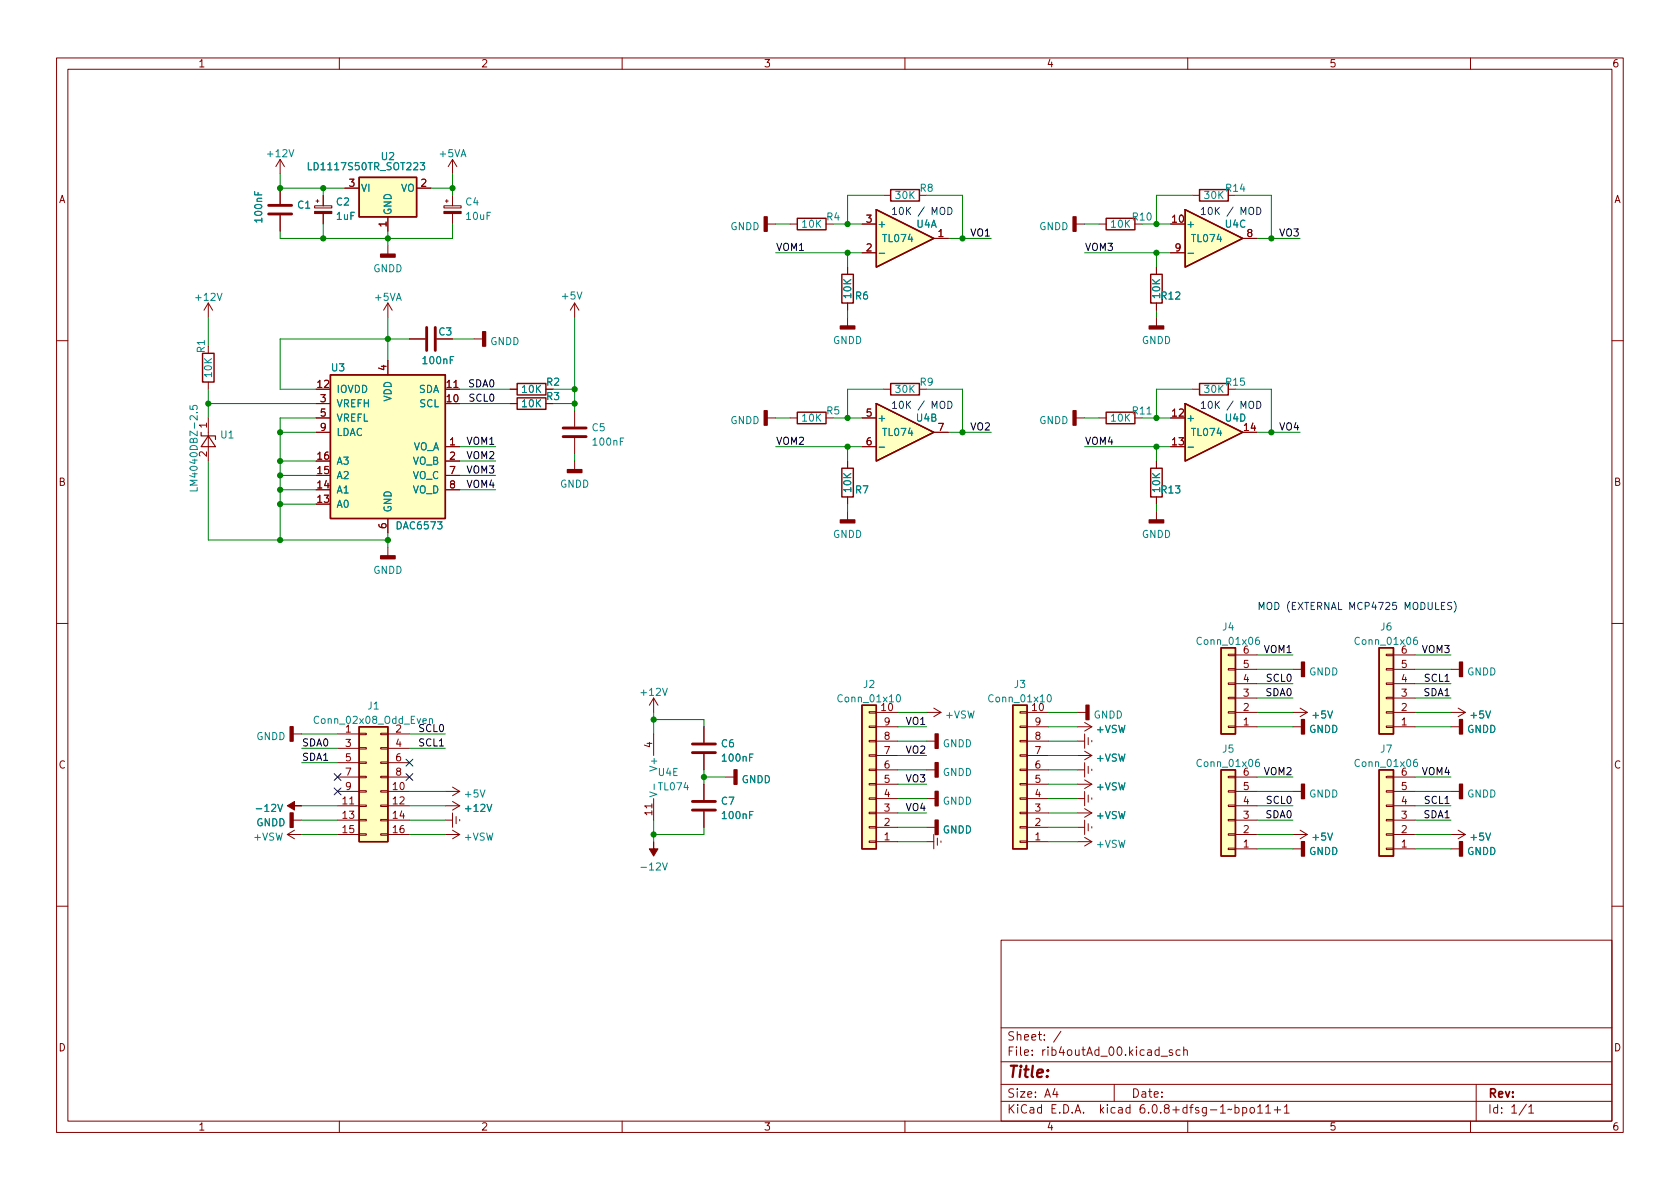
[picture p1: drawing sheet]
<svg xmlns="http://www.w3.org/2000/svg" width="297mm" height="210mm" viewBox="0 0 297 210" stroke-linecap="round" stroke-linejoin="round" font-family="sans-serif">
<g fill="none" stroke="#840000" stroke-width=".18">
<path d="M10 10.2h277v190.1h-277zM12 12.2h273v186.1h-273zM60 10.2v2M110 10.2v2M160 10.2v2M210 10.2v2M260 10.2v2M49.5 28.2l-.7 1.3M49.5 28.2v2.5M49.5 33.3v2.8M49.5 38.1v2.8M49.5 28.2l.8 1.3"/>
<path d="M55.6 36.4h3.1v.4h-3.1zM55.9 35.6h.5M56.1 35.3v.5M57.1 34.5v1.9M57.1 37.8v1.8M61 33.3h2.5M68.6 38.3v2.6M73.7 33.3h2.5M78.5 36.4h3v.4h-3zM78.7 35.6h.5M79 35.3v.5M80 28.2v2.5"/>
<path d="M80 34.5v1.9M80 37.8v1.8M80 28.2l-.8 1.3M80 28.2l.8 1.3M135.6 39.6h1.6M139.7 39.6h1.3M146 39.6h1.3M152.4 39.6h2.5M156.2 34.5h1.3M190.2 39.6h1.6M194.3 39.6h1.3M210.8 34.5h1.3"/>
<path d="M217.2 34.5h1.2M36.8 53.6v2.5M36.8 53.6l-.7 1.3M36.8 53.6l.8 1.3M68.6 43.4v1.6M68.6 53.6v2.5M68.6 53.6l-.8 1.3M68.6 53.6l.7 1.3M72.4 59.9h2.8M83.8 59.9h1.5M101.6 53.6v2.5M101.6 53.6l-.8 1.3"/>
<path d="M101.6 53.6l.8 1.3M149.9 47.2v1.3M149.9 53.6v1.3M149.9 56.1v1.6M152.4 44.7h2.5M165.1 42.2h2.5M204.5 47.2v1.3M204.5 53.6v1.3M204.5 56.1v1.6M207 44.7h2.5M219.7 42.2h2.5M10 60.2h2"/>
<path d="M36.8 73.9v7.6M36.8 61.2v1.3M36.8 67.6v1.2M55.9 71.4h2.5M55.9 73.9h2.5M55.9 76.4h2.5M68.6 63.7v2.6M78.7 68.8h2.6M78.7 79h2.6M90.2 68.8h1.2M90.2 71.4h1.2M96.5 68.8h1.3"/>
<path d="M101.6 72.6v2.8M101.6 77.5v2.8M135.6 73.9h1.6M139.7 73.9h1.3M152.4 73.9h2.5M152.4 79h2.5M156.2 68.8h1.3M165.1 76.4h2.5M190.2 73.9h1.6M194.3 73.9h1.3M200.7 73.9h1.2M210.8 68.8h1.3"/>
<path d="M285 60.2h2M68.6 91.7v2.5M68.6 96.8v1.5M78.7 81.5h2.6M78.7 84.1h2.6M78.7 86.6h2.6M101.6 81.5v1.6M149.9 81.5v1.3M149.9 87.9v1.2M149.9 90.4v1.5M204.5 81.5v1.3M204.5 87.9v1.2"/>
<path d="M204.5 90.4v1.5M10 110.2h2M217.2 115.7h1.2v.2h-1.2zM217.2 118.2h1.2v.3h-1.2zM218.4 118.4h3.8M218.4 115.8h3.8M228.6 118.4h1.5M245.1 115.7h1.3v.2h-1.3zM245.1 118.2h1.3v.3h-1.3zM246.4 118.4h3.8M246.4 115.8h3.8M256.5 118.4h1.6"/>
<path d="M285 110.2h2M51.8 129.8h1.5M59.7 139.9h3.8M59.7 137.4h3.8M59.7 129.8h3.8M59.7 132.3h3.8M59.7 134.9h3.8M63.5 139.8h1.3v.3h-1.3zM63.5 137.3h1.3v.2h-1.3zM63.5 134.7h1.3v.3h-1.3zM63.5 132.2h1.3v.3h-1.3zM63.5 129.7h1.3v.2h-1.3z"/>
<path d="M67.3 139.8h1.3v.3h-1.3zM67.3 137.3h1.3v.2h-1.3zM67.3 134.7h1.3v.3h-1.3zM67.3 132.2h1.3v.3h-1.3zM67.3 129.7h1.3v.2h-1.3zM68.6 139.9h3.8M68.6 137.4h3.8M68.6 129.8h3.8M68.6 132.3h3.8M68.6 134.9h3.8M78.7 139.9h2.6M80 139.2l1.3 .7"/>
<path d="M81.3 139.9l-1.3 .8M115.6 123.4v2.6M115.6 129.8v3.8M115.6 123.4l-.8 1.3M115.6 123.4l.7 1.3M124.5 128.5v2.8M124.5 133.3v2.8M124.5 138.7v2.8M128.3 137.4h1.5M153.7 125.9h1.2v.2h-1.2zM153.7 128.4h1.2v.2h-1.2zM153.7 130.9h1.2v.3h-1.2z"/>
<path d="M153.7 133.5h1.2v.2h-1.2zM153.7 136h1.2v.3h-1.2zM153.7 138.6h1.2v.2h-1.2zM154.9 128.5h3.8M154.9 126h3.8M154.9 136.1h3.8M154.9 138.7h3.8M154.9 133.6h3.8M154.9 131.1h3.8M163.8 126h2.6M163.8 136.1h1.6M163.8 131.1h1.6"/>
<path d="M165.1 125.2l1.3 .8M166.4 126l-1.3 .7M180.3 125.9h1.3v.2h-1.3zM180.3 128.4h1.3v.2h-1.3zM180.3 130.9h1.3v.3h-1.3zM180.3 133.5h1.3v.2h-1.3zM180.3 136h1.3v.3h-1.3zM180.3 138.6h1.3v.2h-1.3zM181.6 128.5h3.8M181.6 126h3.8M181.6 136.1h3.8M181.6 138.7h3.8"/>
<path d="M181.6 133.6h3.8M181.6 131.1h3.8M190.5 128.5h2.5M190.5 126h1.5M190.5 136.1h1.3M190.5 138.7h2.5M190.5 133.6h2.5M190.5 131.1h1.3M191.8 129.8v2.5M191.8 134.9v2.5M191.8 139.9v2.6M191.8 137.9l1.2 .8"/>
<path d="M191.8 127.8l1.2 .7M191.8 132.8l1.2 .8M192.4 130.4v1.3M192.4 135.5v1.3M193 130.9v.3M193 136v.3M193 138.7l-1.2 .7M193 128.5l-1.2 .8M193 133.6l-1.2 .8M217.2 137.3h1.2v.2h-1.2zM217.2 139.8h1.2v.3h-1.2zM217.2 120.8h1.2v.2h-1.2z"/>
<path d="M217.2 123.3h1.2v.3h-1.2zM217.2 125.9h1.2v.2h-1.2zM217.2 128.4h1.2v.2h-1.2zM218.4 139.9h3.8M218.4 137.4h3.8M218.4 128.5h3.8M218.4 126h3.8M218.4 123.4h3.8M218.4 120.9h3.8M228.6 139.9h1.5M228.6 128.5h1.5M228.6 126h2.5"/>
<path d="M229.9 125.2l1.2 .8M231.1 126l-1.2 .7M245.1 137.3h1.3v.2h-1.3zM245.1 139.8h1.3v.3h-1.3zM245.1 120.8h1.3v.2h-1.3zM245.1 123.3h1.3v.3h-1.3zM245.1 125.9h1.3v.2h-1.3zM245.1 128.4h1.3v.2h-1.3zM246.4 139.9h3.8M246.4 137.4h3.8M246.4 128.5h3.8M246.4 126h3.8"/>
<path d="M246.4 123.4h3.8M246.4 120.9h3.8M256.5 139.9h1.6M256.5 128.5h1.6M256.5 126h2.6M257.8 125.2l1.3 .8M259.1 126l-1.3 .7M50.8 147.6h2.5M50.8 147.6l1.3 .7M51.8 145h1.5M52.1 146.8l-1.3 .8M59.7 147.6h3.8"/>
<path d="M59.7 145h3.8M59.7 142.5h3.8M63.5 147.4h1.3v.3h-1.3zM63.5 144.9h1.3v.3h-1.3zM63.5 142.4h1.3v.2h-1.3zM67.3 147.4h1.3v.3h-1.3zM67.3 144.9h1.3v.3h-1.3zM67.3 142.4h1.3v.2h-1.3zM68.6 147.6h3.8M68.6 145h3.8M68.6 142.5h3.8M78.7 147.6h2.6"/>
<path d="M78.7 145h1.3M78.7 142.5h2.6M80 141.7l1.3 .8M80 146.8l1.3 .8M80 143.8v2.5M80.6 144.4v1.3M81.3 142.5l-1.3 .8M81.3 147.6l-1.3 .7M81.3 144.9v.3M115.6 141.2v3.8M124.5 143.5v2.8M153.7 141.1h1.2v.2h-1.2z"/>
<path d="M153.7 143.6h1.2v.3h-1.2zM153.7 146.2h1.2v.2h-1.2zM153.7 148.7h1.2v.3h-1.2zM154.9 143.8h3.8M154.9 146.3h3.8M154.9 148.8h3.8M154.9 141.2h3.8M163.8 146.3h1.6M163.8 148.8h1.3M163.8 141.2h1.6M165.1 147.6v2.5M165.7 148.2v1.3"/>
<path d="M166.4 148.7v.3M180.3 141.1h1.3v.2h-1.3zM180.3 143.6h1.3v.3h-1.3zM180.3 146.2h1.3v.2h-1.3zM180.3 148.7h1.3v.3h-1.3zM181.6 143.8h3.8M181.6 146.3h3.8M181.6 148.8h3.8M181.6 141.2h3.8M190.5 143.8h2.5M190.5 146.3h1.3M190.5 148.8h2.5"/>
<path d="M190.5 141.2h1.3M191.8 143l1.2 .8M191.8 145v2.6M191.8 148.1l1.2 .7M192.4 140.6v1.3M192.4 145.7v1.2M193 143.8l-1.2 .7M193 141.1v.2M193 146.2v.2M193 148.8l-1.2 .8M217.2 142.4h1.2v.2h-1.2zM217.2 144.9h1.2v.3h-1.2z"/>
<path d="M217.2 147.4h1.2v.3h-1.2zM217.2 150h1.2v.2h-1.2zM218.4 150.1h3.8M218.4 147.6h3.8M218.4 145h3.8M218.4 142.5h3.8M228.6 150.1h1.5M228.6 147.6h2.5M229.9 146.8l1.2 .8M231.1 147.6l-1.2 .7M245.1 142.4h1.3v.2h-1.3zM245.1 144.9h1.3v.3h-1.3z"/>
<path d="M245.1 147.4h1.3v.3h-1.3zM245.1 150h1.3v.2h-1.3zM246.4 150.1h3.8M246.4 147.6h3.8M246.4 145h3.8M246.4 142.5h3.8M256.5 150.1h1.6M256.5 147.6h2.6M257.8 146.8l1.3 .8M259.1 147.6l-1.3 .7M10 160.2h2M177 166.3h108v32h-108z"/>
<path d="M285 160.2h2M60 198.3v2M110 198.3v2M160 198.3v2M177 194.8h108M177 191.8h108M177 187.8h108M177 181.8h108M186.5 192.5l-.4 1h1M186.9 193v1M187.6 182.4l-1.3 1.9M197 191.8v3"/>
<path d="M205.3 186.8h1.1M207.3 185.7l-.4-.1-.2 .2 .1 .3 .5 .1v.4h-.6M208.6 185.7l-.4-.1-.3 .3v.4l.2 .3h.5M209.3 185.8l.2-.2 .4 .1v.9M209.3 185.1v1.5M210 198.3v2M218.4 195.9l.4-.1 .3 .3v.4l-.2 .3h-.5M218.4 195.3v1.5M219.7 195.9l.4-.1 .3 .3v.4l-.1 .3h-.6M219.7 195.8v1.5M221.1 196l.2-.2 .4 .2 .1 .5-.2 .3h-.3l-.2-.1zM222.4 195.8l.4-.5v1.5"/>
<path d="M222.4 196.8h.8M223.8 195.8l.4-.5v1.5M223.8 196.8h.8M225.3 196.3h1.1M225.9 195.7v1.1M227.1 195.8l.4-.5v1.5M227.1 196.8h.8M260 198.3v2M261 191.8v6.5M269.9 195.3l-1.3 1.9M270.3 195.8l.4-.5v1.5M270.3 196.8h.9"/>
</g>
<g fill="#840000" stroke="#840000" stroke-width=".25">
<path d="M230.1 148.8h.5v2.6h-.5z"/>
<path d="M85.3 58.7h.6v2.5h-.6z"/>
<path d="M258.1 117.1h.5v2.5h-.5z"/>
<path d="M203.2 57.7h2.5v.5h-2.5z"/>
<path d="M135.1 38.3h.5v2.6h-.5z"/>
<path d="M230.1 138.7h.5v2.5h-.5z"/>
<path d="M148.6 57.7h2.5v.5h-2.5z"/>
<path d="M258.1 127.2h.5v2.6h-.5z"/>
<path d="M192 124.7h.5v2.5h-.5z"/>
<path d="M165.4 145h.5v2.6h-.5z"/>
<path d="M165.4 139.9h.5v2.6h-.5z"/>
<path d="M165.4 129.8h.5v2.5h-.5z"/>
<path d="M165.4 134.9h.5v2.5h-.5z"/>
<path d="M100.3 83.1h2.6v.5h-2.6z"/>
<path d="M258.1 148.8h.5v2.6h-.5z"/>
<path d="M258.1 138.7h.5v2.5h-.5z"/>
<path d="M230.1 127.2h.5v2.6h-.5z"/>
<path d="M230.1 117.1h.5v2.5h-.5z"/>
<path d="M148.6 91.9h2.5v.6h-2.5z"/>
<path d="M189.7 72.6h.5v2.6h-.5z"/>
<path d="M189.7 38.3h.5v2.6h-.5z"/>
<path d="M129.8 136.1h.5v2.6h-.5z"/>
<path d="M135.1 72.6h.5v2.6h-.5z"/>
<path d="M51.3 143.8h.5v2.5h-.5z"/>
<path d="M51.3 128.5h.5v2.6h-.5z"/>
<path d="M67.3 45h2.5v.5h-2.5z"/>
<path d="M203.2 91.9h2.5v.6h-2.5z"/>
<path d="M67.3 98.3h2.5v.5h-2.5z"/>
</g>
<path d="M47.5 37.8h4.1M47.5 36.3h4.1M75.4 57.9v4.1M77 57.9v4.1M99.6 77.2h4M99.6 75.7h4M122.4 133.1h4.1M122.4 131.6h4.1M122.4 143.3h4.1M122.4 141.7h4.1" fill="none" stroke="#840000" stroke-width=".51"/>
<g fill="none" stroke="#008484" stroke-width=".18">
<path d="M54.5 28.8v1.2h.6M74.3 28.8h.8l-.4 .4 .3 .2v.5l-.2 .1-.5-.1M155.4 44.8h1M210.1 44.8h.9M33.6 71.8v.6h.6l-.1-.2v-.4l.2-.1 .4 .1 .2 .1-.2 .5M155.4 79.1h1M210.1 79.1h.9M34.9 86.2v.6h-1.3M222.6 112.7l-.4 .1a.85 .85 0 0 0 0 1.2l.4-.2 .1-.4-.2-.2h-.4l-.1 .2M250.5 112.7l-.3 .1a.85 .85 0 0 0 0 1.2l.4-.2v-.4l-.2-.2h-.4l-.1 .2M75.9 127.2l.2-.1h.3l.1 .8M75.9 127.1v.8"/>
<path d="M115.7 138.7v.9M158.6 123l.2-.2a.68 .68 0 0 1 .4 .7 .68 .68 0 0 1-.4 .6l-.2-.1-.1-.4zM185.3 123l.2-.2a.68 .68 0 0 1 .4 .7 .68 .68 0 0 1-.4 .6l-.2-.1-.2-.4zM222.6 134.3h-.4a.85 .85 0 0 0 0 1.2l.4-.1 .1-.4-.2-.2h-.4l-.1 .2M250.5 134.3h-.3a.85 .85 0 0 0 0 1.2l.4-.1v-.4l-.2-.2h-.4l-.1 .2M114.9 140l1.2 .5-1.2 .4"/>
</g>
<g fill="#ffffc2" stroke="#ffffc2" stroke-width=".18">
<path d="M243.8 136.1h2.6v15.3h-2.6z"/>
<path d="M215.9 136.1h2.5v15.3h-2.5z"/>
<path d="M215.9 114.5h2.5v15.3h-2.5z"/>
<path d="M63.5 31.4h10.2v6.9h-10.2z"/>
<path d="M179.1 124.7h2.5v25.4h-2.5z"/>
<path d="M154.9 37.1l10.2 5.1-10.2 5z"/>
<path d="M152.4 124.7h2.5v25.4h-2.5z"/>
<path d="M63.5 128.5h5.1v20.3h-5.1z"/>
<path d="M209.5 37.1l10.2 5.1-10.2 5z"/>
<path d="M154.9 71.4l10.2 5-10.2 5.1z"/>
<path d="M209.5 71.4l10.2 5-10.2 5.1z"/>
<path d="M58.4 66.3h20.3v25.4h-20.3z"/>
<path d="M243.8 114.5h2.6v15.3h-2.6z"/>
</g>
<g fill="none" stroke="#840000" stroke-width=".25">
<path d="M63.5 31.4h10.2v6.9h-10.2zM141 38.6h5v2h-5zM154.9 37.1l10.2 5.1-10.2 5zM157.5 33.5h5.1v2.1h-5.1zM195.6 38.6h5.1v2h-5.1zM209.5 37.1l10.2 5.1-10.2 5zM212.1 33.5h5.1v2.1h-5.1zM148.8 48.5h2.1v5.1h-2.1zM203.5 48.5h2v5.1h-2zM35.8 62.5h2v5.1h-2zM58.4 66.3h20.3v25.4h-20.3zM91.4 67.8h5.1v2h-5.1z"/>
<path d="M91.4 70.4h5.1v2h-5.1zM141 72.9h5v2h-5zM154.9 71.4l10.2 5-10.2 5.1zM157.5 67.8h5.1v2h-5.1zM195.6 72.9h5.1v2h-5.1zM209.5 71.4l10.2 5-10.2 5.1zM212.1 67.8h5.1v2h-5.1zM148.8 82.8h2.1v5.1h-2.1zM203.5 82.8h2v5.1h-2zM215.9 114.5h2.5v15.3h-2.5zM243.8 114.5h2.6v15.3h-2.6zM63.5 128.5h5.1v20.3h-5.1z"/>
<path d="M152.4 124.7h2.5v25.4h-2.5zM179.1 124.7h2.5v25.4h-2.5zM215.9 136.1h2.5v15.3h-2.5zM243.8 136.1h2.6v15.3h-2.6z"/>
</g>
<g fill="#840000" stroke="#840000" stroke-width=".18">
<path d="M115.6 148.8v1.3h.7l-.7 1.3-.8-1.3h.8z"/>
<path d="M78.5 37.4h3v.4h-3z"/>
<path d="M55.6 37.4h3.1v.4h-3.1z"/>
<path d="M50.8 142.5l1.3-.8v.8h1.2h-1.2v.8z"/>
</g>
<path d="M35.6 76.4v.7h2.5v.6M36.8 77.1l1.3 1.9h-2.5z" fill="none" stroke="#840000" stroke-width=".2"/>
<path d="M166.3 36.9l.2-.2a.43 .43 0 0 1 .6 .4v.4a.42 .42 0 0 1-.5 .5 .42 .42 0 0 1-.4-.5zM167.6 36.7a.64 .64 0 0 1 .7 .6 .64 .64 0 0 1-.7 .6zM220.9 36.9l.2-.2a.43 .43 0 0 1 .6 .4v.4a.42 .42 0 0 1-.5 .5 .42 .42 0 0 1-.4-.5zM222.2 36.7a.64 .64 0 0 1 .7 .6 .64 .64 0 0 1-.7 .6zM166.3 71.1l.2-.1a.43 .43 0 0 1 .6 .4v.4a.42 .42 0 0 1-.5 .4 .42 .42 0 0 1-.4-.4zM167.6 71a.64 .64 0 0 1 .7 .6 .64 .64 0 0 1-.7 .6zM220.9 71.1l.2-.1a.43 .43 0 0 1 .6 .4v.4a.42 .42 0 0 1-.5 .4 .42 .42 0 0 1-.4-.4zM222.2 71a.64 .64 0 0 1 .7 .6 .64 .64 0 0 1-.7 .6zM256.7 106.6l-.5-.1-.2 .3 .1 .3 .5 .2v.4l-.2 .1-.4-.1M257.1 106.3a1.46 1.46 0 0 1 0 2" fill="none" stroke="#0000c2" stroke-width=".18"/>
<g fill="none" stroke="#008400" stroke-width=".18">
<path d="M49.5 30.7v2.6h11.5M57.1 33.3v1.2M57.1 39.6v2.6M76.2 33.3h3.8M80 39.6v2.6h-30.5v-1.3M80 30.7v3.8M137.2 39.6h2.5M147.3 39.6h5.1M156.2 34.5h-6.3v5.1M163.8 34.5h6.4v7.7M191.8 39.6h2.5M201.9 39.6h5.1"/>
<path d="M210.8 34.5h-6.3v5.1M218.4 34.5h6.4v7.7M36.8 56.1v5.1M68.6 40.9v2.5M68.6 56.1v7.6M72.4 59.9h-22.9v8.9h6.4M80 59.9h3.8M101.6 56.1v16.5M137.2 44.7h15.2M149.9 44.7v2.5M149.9 54.9v1.2M167.6 42.2h7.7"/>
<path d="M191.8 44.7h15.2M204.5 44.7v2.5M204.5 54.9v1.2M222.2 42.2h7.7M36.8 68.8v5.1M36.8 71.4h19.1M49.5 76.4h6.4M55.9 73.9h-6.4v21.6M81.3 68.8h8.9M81.3 79h6.3M81.3 71.4h8.9M97.8 68.8h3.8"/>
<path d="M97.8 71.4h3.8M137.2 73.9h2.5M137.2 79h15.2M147.3 73.9h5.1M149.9 79v2.5M156.2 68.8h-6.3v5.1M163.8 68.8h6.4v7.6M167.6 76.4h7.7M191.8 73.9h2.5M191.8 79h15.2M201.9 73.9h5.1M204.5 79v2.5"/>
<path d="M210.8 68.8h-6.3v5.1M218.4 68.8h6.4v7.6M222.2 76.4h7.7M36.8 81.5v14h31.8M49.5 86.6h6.4M49.5 84.1h6.4M49.5 89.1h6.4M49.5 81.5h6.4M68.6 94.2v2.6M81.3 86.6h6.3M81.3 84.1h6.3M81.3 81.5h6.3"/>
<path d="M101.6 80.3v1.2M149.9 89.1v1.3M204.5 89.1v1.3M222.2 115.8h6.4M222.2 118.4h6.4M250.2 115.8h6.3M250.2 118.4h6.3M53.3 129.8h6.4M53.3 132.3h6.4M53.3 134.9h6.4M72.4 139.9h6.3M72.4 129.8h6.3"/>
<path d="M72.4 132.3h6.3M115.6 126v3.8M115.6 127.2h8.9v1.3M124.5 137.4h3.8M124.5 136.1v2.6M158.7 128.5h5.1M158.7 126h5.1M158.7 136.1h5.1M158.7 133.6h5.1M158.7 138.7h5.1M158.7 131.1h5.1M185.4 128.5h5.1"/>
<path d="M185.4 126h5.1M185.4 136.1h5.1M185.4 133.6h5.1M185.4 138.7h5.1M185.4 131.1h5.1M222.2 120.9h6.4M222.2 123.4h6.4M222.2 128.5h6.4M222.2 126h6.4M222.2 139.9h6.4M222.2 137.4h6.4M250.2 120.9h6.3"/>
<path d="M250.2 123.4h6.3M250.2 128.5h6.3M250.2 126h6.3M250.2 139.9h6.3M250.2 137.4h6.3M53.3 142.5h6.4M53.3 147.6h6.4M53.3 145h6.4M72.4 142.5h6.3M72.4 147.6h6.3M72.4 145h6.3M115.6 145v3.8"/>
<path d="M124.5 146.3v1.3h-8.9M158.7 141.2h5.1M158.7 146.3h5.1M158.7 148.8h5.1M158.7 143.8h5.1M185.4 141.2h5.1M185.4 146.3h5.1M185.4 148.8h5.1M185.4 143.8h5.1M222.2 142.5h6.4M222.2 147.6h6.4M222.2 150.1h6.4"/>
<path d="M222.2 145h6.4M250.2 142.5h6.3M250.2 147.6h6.3M250.2 150.1h6.3M250.2 145h6.3"/>
</g>
<path d="M59.1 136.8l1.2 1.2M59.1 139.3l1.2 1.3M60.3 136.8l-1.2 1.2M60.3 139.3l-1.2 1.3M71.8 136.8l1.2 1.2M71.8 134.3l1.2 1.2M73 136.8l-1.2 1.2M73 134.3l-1.2 1.2" fill="none" stroke="#000084" stroke-width=".18"/>
<g fill="#008400" stroke="#008400" stroke-width=".18">
<circle cx="49.5" cy="95.5" r=".46"/>
<circle cx="68.6" cy="95.5" r=".46"/>
<circle cx="49.5" cy="84.1" r=".46"/>
<circle cx="49.5" cy="76.4" r=".46"/>
<circle cx="36.8" cy="71.4" r=".46"/>
<circle cx="49.5" cy="89.1" r=".46"/>
<circle cx="49.5" cy="86.6" r=".46"/>
<circle cx="49.5" cy="81.5" r=".46"/>
<circle cx="68.6" cy="59.9" r=".46"/>
<circle cx="57.1" cy="42.2" r=".46"/>
<circle cx="68.6" cy="42.2" r=".46"/>
<circle cx="49.5" cy="33.3" r=".46"/>
<circle cx="57.1" cy="33.3" r=".46"/>
<circle cx="80" cy="33.3" r=".46"/>
<circle cx="115.6" cy="147.6" r=".46"/>
<circle cx="115.6" cy="127.2" r=".46"/>
<circle cx="124.5" cy="137.4" r=".46"/>
<circle cx="101.6" cy="68.8" r=".46"/>
<circle cx="101.6" cy="71.4" r=".46"/>
<circle cx="170.2" cy="42.2" r=".46"/>
<circle cx="149.9" cy="39.6" r=".46"/>
<circle cx="149.9" cy="44.7" r=".46"/>
<circle cx="204.5" cy="44.7" r=".46"/>
<circle cx="204.5" cy="39.6" r=".46"/>
<circle cx="204.5" cy="79" r=".46"/>
<circle cx="204.5" cy="73.9" r=".46"/>
<circle cx="224.8" cy="42.2" r=".46"/>
<circle cx="224.8" cy="76.4" r=".46"/>
<circle cx="170.2" cy="76.4" r=".46"/>
<circle cx="149.9" cy="79" r=".46"/>
<circle cx="149.9" cy="73.9" r=".46"/>
</g>
<text font-size="2.8" fill="#840000" x="178" y="190.6">Title:</text>
<g font-size="2.1" fill="#840000">
<text x="178" y="184">Sheet: /</text>
<text x="178" y="186.7">File: rib4outAd_00.kicad_sch</text>
<text x="178" y="196.9">KiCad E.D.A. kicad 6.0.8+dfsg-1~bpo11+1</text>
<text x="178" y="194.1">Size: A4</text>
<text x="200" y="194.1">Date:</text>
<text x="263" y="194.1">Rev:</text>
<text x="263" y="196.9">Id: 1/1</text>
</g>
<g font-size="1.8" fill="#840000">
<text x="35" y="11.9">1</text>
<text x="85" y="11.9">2</text>
<text x="135" y="11.9">3</text>
<text x="185" y="11.9">4</text>
<text x="235" y="11.9">5</text>
<text x="285" y="11.9">6</text>
<text x="10.3" y="35.9">A</text>
<text x="61.7" y="33">3</text>
<text x="74.4" y="33">2</text>
<text x="285.3" y="35.9">A</text>
<text x="68.3" y="40.1" transform="rotate(-90 68.3 40.1)">1</text>
<text x="153.2" y="39.4">3</text>
<text x="165.9" y="41.9">1</text>
<text x="207.3" y="39.4">10</text>
<text x="220.5" y="41.9">8</text>
<text x="153.2" y="44.4">2</text>
<text x="207.8" y="44.4">9</text>
<text x="77.6" y="59.3">C3</text>
<text x="68.3" y="65.5" transform="rotate(-90 68.3 65.5)">4</text>
<text x="56.2" y="68.6">12</text>
<text x="56.7" y="71.1">3</text>
<text x="79" y="71.1">10</text>
<text x="79" y="68.6">11</text>
<text x="96.7" y="70.7">R3</text>
<text x="36.6" y="75.7" transform="rotate(-90 36.6 75.7)">1</text>
<text x="56.7" y="73.7">5</text>
<text x="56.7" y="76.2">9</text>
<text x="153.2" y="73.7">5</text>
<text x="165.9" y="76.2">7</text>
<text x="207.3" y="73.7">12</text>
<text x="220" y="76.2">14</text>
<text x="36.6" y="80.8" transform="rotate(-90 36.6 80.8)">2</text>
<text x="56.2" y="83.8">15</text>
<text x="56.2" y="81.3">16</text>
<text x="79.5" y="78.7">1</text>
<text x="79.5" y="81.3">2</text>
<text x="79.5" y="83.8">7</text>
<text x="153.2" y="78.7">6</text>
<text x="207.3" y="78.7">13</text>
<text x="10.3" y="85.9">B</text>
<text x="56.2" y="88.9">13</text>
<text x="56.2" y="86.4">14</text>
<text x="79.5" y="86.4">8</text>
<text x="285.3" y="85.9">B</text>
<text x="68.3" y="93.5" transform="rotate(-90 68.3 93.5)">6</text>
<text x="219.9" y="118.1">5</text>
<text x="219.9" y="115.6">6</text>
<text x="247.8" y="118.1">5</text>
<text x="247.8" y="115.6">6</text>
<text x="219.9" y="125.7">2</text>
<text x="219.9" y="123.2">3</text>
<text x="219.9" y="120.6">4</text>
<text x="247.8" y="125.7">2</text>
<text x="247.8" y="123.2">3</text>
<text x="247.8" y="120.6">4</text>
<text x="61.1" y="129.5">1</text>
<text x="70" y="129.5">2</text>
<text x="156.4" y="130.8">8</text>
<text x="156.4" y="128.3">9</text>
<text x="183" y="130.8">8</text>
<text x="183" y="128.3">9</text>
<text x="219.9" y="128.3">1</text>
<text x="247.8" y="128.3">1</text>
<text x="10.3" y="135.9">C</text>
<text x="61.1" y="132.1">3</text>
<text x="61.1" y="134.6">5</text>
<text x="61.1" y="137.2">7</text>
<text x="70" y="132.1">4</text>
<text x="70" y="134.6">6</text>
<text x="70" y="137.2">8</text>
<text x="115.3" y="132.2" transform="rotate(-90 115.3 132.2)">4</text>
<text x="156.4" y="135.9">6</text>
<text x="156.4" y="133.3">7</text>
<text x="183" y="135.9">6</text>
<text x="183" y="133.3">7</text>
<text x="219.9" y="137.2">6</text>
<text x="247.8" y="137.2">6</text>
<text x="285.3" y="135.9">C</text>
<text x="60.6" y="142.2">11</text>
<text x="61.1" y="139.7">9</text>
<text x="69.5" y="139.7">10</text>
<text x="69.5" y="142.2">12</text>
<text x="156.4" y="143.5">3</text>
<text x="156.4" y="141">4</text>
<text x="156.4" y="138.4">5</text>
<text x="183" y="143.5">3</text>
<text x="183" y="141">4</text>
<text x="183" y="138.4">5</text>
<text x="219.9" y="142.2">4</text>
<text x="219.9" y="139.7">5</text>
<text x="247.8" y="142.2">4</text>
<text x="247.8" y="139.7">5</text>
<text x="60.6" y="144.8">13</text>
<text x="60.6" y="147.3">15</text>
<text x="69.5" y="144.8">14</text>
<text x="69.5" y="147.3">16</text>
<text x="115.3" y="144.1" transform="rotate(-90 115.3 144.1)">11</text>
<text x="156.4" y="148.6">1</text>
<text x="156.4" y="146">2</text>
<text x="183" y="148.6">1</text>
<text x="183" y="146">2</text>
<text x="219.9" y="149.9">1</text>
<text x="219.9" y="147.3">2</text>
<text x="219.9" y="144.8">3</text>
<text x="247.8" y="149.9">1</text>
<text x="247.8" y="147.3">2</text>
<text x="247.8" y="144.8">3</text>
<text x="10.3" y="185.9">D</text>
<text x="285.3" y="185.9">D</text>
<text x="35" y="199.9">1</text>
<text x="85" y="199.9">2</text>
<text x="135" y="199.9">3</text>
<text x="185" y="199.9">4</text>
<text x="235" y="199.9">5</text>
<text x="285" y="199.9">6</text>
</g>
<g font-size="1.8" fill="#008484">
<text x="47.4" y="27.8">+12V</text>
<text x="67.4" y="28.3">U2</text>
<text x="77.8" y="27.8">+5VA</text>
<text x="55.1" y="30.1">LD1117S50TR_SOT223</text>
<text x="63.8" y="33.9">VI</text>
<text x="70.8" y="33.9">VO</text>
<text x="158.4" y="35.2">30K</text>
<text x="162.7" y="33.9">R8</text>
<text x="213" y="35.2">30K</text>
<text x="216.8" y="33.9">R14</text>
<text x="46.4" y="39.2" transform="rotate(-90 46.4 39.2)">100nF</text>
<text x="52.6" y="36.9">C1</text>
<text x="59.5" y="36.3">C2</text>
<text x="59.5" y="38.9">1uF</text>
<text x="69.2" y="38.1" transform="rotate(-90 69.2 38.1)">GND</text>
<text x="82.4" y="36.3">C4</text>
<text x="82.5" y="38.9">10uF</text>
<text x="129.1" y="40.7">GNDD</text>
<text x="141.9" y="40.3">10K</text>
<text x="146.2" y="39">R4</text>
<text x="155.1" y="40.3">+</text>
<text x="162.1" y="40.3">U4A</text>
<text x="183.7" y="40.7">GNDD</text>
<text x="196.5" y="40.3">10K</text>
<text x="200.3" y="39">R10</text>
<text x="209.7" y="40.3">+</text>
<text x="216.7" y="40.3">U4C</text>
<text x="156.2" y="42.8">TL074</text>
<text x="210.8" y="42.8">TL074</text>
<text x="34.7" y="53.2">+12V</text>
<text x="66" y="48.1">GNDD</text>
<text x="66.3" y="53.2">+5VA</text>
<text x="99.5" y="53">+5V</text>
<text x="150.5" y="52.7" transform="rotate(-90 150.5 52.7)">10K</text>
<text x="151.3" y="53">R6</text>
<text x="205.1" y="52.7" transform="rotate(-90 205.1 52.7)">10K</text>
<text x="205.4" y="53">R12</text>
<text x="36.2" y="62.3" transform="rotate(-90 36.2 62.3)">R1</text>
<text x="58.6" y="65.7">U3</text>
<text x="74.9" y="64.4">100nF</text>
<text x="86.7" y="61">GNDD</text>
<text x="147.3" y="60.8">GNDD</text>
<text x="201.9" y="60.8">GNDD</text>
<text x="37.5" y="66.6" transform="rotate(-90 37.5 66.6)">10K</text>
<text x="59.4" y="69.5">IOVDD</text>
<text x="69.2" y="71" transform="rotate(-90 69.2 71)">VDD</text>
<text x="74" y="69.5">SDA</text>
<text x="92.4" y="69.5">10K</text>
<text x="96.7" y="68.2">R2</text>
<text x="158.4" y="69.5">30K</text>
<text x="162.7" y="68.2">R9</text>
<text x="213" y="69.5">30K</text>
<text x="216.8" y="68.2">R15</text>
<text x="39.1" y="77.5">U1</text>
<text x="59.4" y="72">VREFH</text>
<text x="59.4" y="74.5">VREFL</text>
<text x="59.4" y="77.1">LDAC</text>
<text x="74.2" y="72">SCL</text>
<text x="92.4" y="72">10K</text>
<text x="104.7" y="76.2">C5</text>
<text x="129.1" y="75">GNDD</text>
<text x="141.9" y="74.5">10K</text>
<text x="146.2" y="73.3">R5</text>
<text x="155.1" y="74.5">+</text>
<text x="156.2" y="77.1">TL074</text>
<text x="162.1" y="74.5">U4B</text>
<text x="183.7" y="75">GNDD</text>
<text x="196.5" y="74.5">10K</text>
<text x="200.3" y="73.3">R11</text>
<text x="209.7" y="74.5">+</text>
<text x="210.8" y="77.1">TL074</text>
<text x="216.7" y="74.5">U4D</text>
<text x="59.4" y="82.2">A3</text>
<text x="72.9" y="79.6">VO_A</text>
<text x="72.9" y="82.2">VO_B</text>
<text x="105" y="78.8">100nF</text>
<text x="34.9" y="85.9" transform="rotate(-90 34.9 85.9)">LM4040DBZ-2.5</text>
<text x="59.4" y="89.8">A0</text>
<text x="59.4" y="87.2">A1</text>
<text x="59.4" y="84.7">A2</text>
<text x="72.9" y="84.7">VO_C</text>
<text x="72.9" y="87.2">VO_D</text>
<text x="99" y="86.2">GNDD</text>
<text x="150.5" y="87" transform="rotate(-90 150.5 87)">10K</text>
<text x="151.3" y="87.2">R7</text>
<text x="205.1" y="87" transform="rotate(-90 205.1 87)">10K</text>
<text x="205.4" y="87.2">R13</text>
<text x="69.2" y="90.7" transform="rotate(-90 69.2 90.7)">GND</text>
<text x="70.3" y="93.6">DAC6573</text>
<text x="147.3" y="95.1">GNDD</text>
<text x="201.9" y="95.1">GNDD</text>
<text x="66" y="101.5">GNDD</text>
<text x="216.2" y="111.5">J4</text>
<text x="244.1" y="111.5">J6</text>
<text x="212" y="114">Conn_01x06</text>
<text x="231.4" y="119.4">GNDD</text>
<text x="239.9" y="114">Conn_01x06</text>
<text x="259.4" y="119.4">GNDD</text>
<text x="65.1" y="125.5">J1</text>
<text x="113.5" y="123">+12V</text>
<text x="148.5" y="124.2">Conn_01x10</text>
<text x="152.7" y="121.6">J2</text>
<text x="155.9" y="125.7">10</text>
<text x="175.1" y="124.2">Conn_01x10</text>
<text x="179.4" y="121.6">J3</text>
<text x="182.5" y="125.7">10</text>
<text x="45.3" y="130.9">GNDD</text>
<text x="56" y="128">Conn_02x08_Odd_Even</text>
<text x="167.2" y="127">+VSW</text>
<text x="193.3" y="127">GNDD</text>
<text x="193.9" y="129.6">+VSW</text>
<text x="231.4" y="129.6">GNDD</text>
<text x="232.2" y="127">+5V</text>
<text x="259.4" y="129.6">GNDD</text>
<text x="260.1" y="127">+5V</text>
<text x="116.2" y="135.9" transform="rotate(-90 116.2 135.9)">V+</text>
<text x="116.4" y="137.2">U4E</text>
<text x="127.6" y="132.1">C6</text>
<text x="127.8" y="134.7">100nF</text>
<text x="166.7" y="132.1">GNDD</text>
<text x="166.7" y="137.2">GNDD</text>
<text x="193.9" y="134.7">+VSW</text>
<text x="212" y="135.6">Conn_01x06</text>
<text x="216.2" y="133.1">J5</text>
<text x="239.9" y="135.6">Conn_01x06</text>
<text x="244.1" y="133.1">J7</text>
<text x="45.7" y="143.6">-12V</text>
<text x="82.3" y="141">+5V</text>
<text x="82.4" y="143.6">+12V</text>
<text x="116.5" y="139.7">TL074</text>
<text x="127.6" y="142.3">C7</text>
<text x="131.1" y="138.5">GNDD</text>
<text x="166.7" y="142.3">GNDD</text>
<text x="193.9" y="139.7">+VSW</text>
<text x="231.4" y="141">GNDD</text>
<text x="259.4" y="141">GNDD</text>
<text x="44.9" y="148.6">+VSW</text>
<text x="45.3" y="146.1">GNDD</text>
<text x="82.1" y="148.6">+VSW</text>
<text x="127.8" y="144.8">100nF</text>
<text x="166.7" y="147.4">GNDD</text>
<text x="193.9" y="144.8">+VSW</text>
<text x="193.9" y="149.9">+VSW</text>
<text x="232.2" y="148.6">+5V</text>
<text x="260.1" y="148.6">+5V</text>
<text x="113.7" y="153.9">-12V</text>
<text x="231.4" y="151.2">GNDD</text>
<text x="259.4" y="151.2">GNDD</text>
</g>
<g font-size="1.8" fill="#0000c2">
<text x="157.5" y="38">10K / MOD</text>
<text x="212.1" y="38">10K / MOD</text>
<text x="157.5" y="72.3">10K / MOD</text>
<text x="212.1" y="72.3">10K / MOD</text>
<text x="222.2" y="107.8">MOD (EXTERNAL MCP4725 MODULES)</text>
</g>
<g font-size="1.8">
<text x="171.7" y="41.8">VO1</text>
<text x="226.3" y="41.8">VO3</text>
<text x="137.2" y="44.3">VOM1</text>
<text x="191.8" y="44.3">VOM3</text>
<text x="82.9" y="68.5">SDA0</text>
<text x="83.1" y="71">SCL0</text>
<text x="171.7" y="76.1">VO2</text>
<text x="226.3" y="76.1">VO4</text>
<text x="82.6" y="81.2">VOM2</text>
<text x="82.6" y="83.7">VOM3</text>
<text x="82.6" y="78.6">VOM1</text>
<text x="137.2" y="78.6">VOM2</text>
<text x="191.8" y="78.6">VOM4</text>
<text x="82.6" y="86.3">VOM4</text>
<text x="223.6" y="115.5">VOM1</text>
<text x="251.5" y="115.5">VOM3</text>
<text x="223.9" y="123.1">SDA0</text>
<text x="224.1" y="120.5">SCL0</text>
<text x="251.8" y="123.1">SDA1</text>
<text x="252" y="120.5">SCL1</text>
<text x="53.3" y="132">SDA0</text>
<text x="74.2" y="132">SCL1</text>
<text x="74.2" y="129.4">SCL0</text>
<text x="160.3" y="128.2">VO1</text>
<text x="53.3" y="134.5">SDA1</text>
<text x="160.3" y="133.2">VO2</text>
<text x="223.6" y="137.1">VOM2</text>
<text x="251.5" y="137.1">VOM4</text>
<text x="160.3" y="138.3">VO3</text>
<text x="160.3" y="143.4">VO4</text>
<text x="224.1" y="142.1">SCL0</text>
<text x="252" y="142.1">SCL1</text>
<text x="223.9" y="144.7">SDA0</text>
<text x="251.8" y="144.7">SDA1</text>
</g>
</svg>
